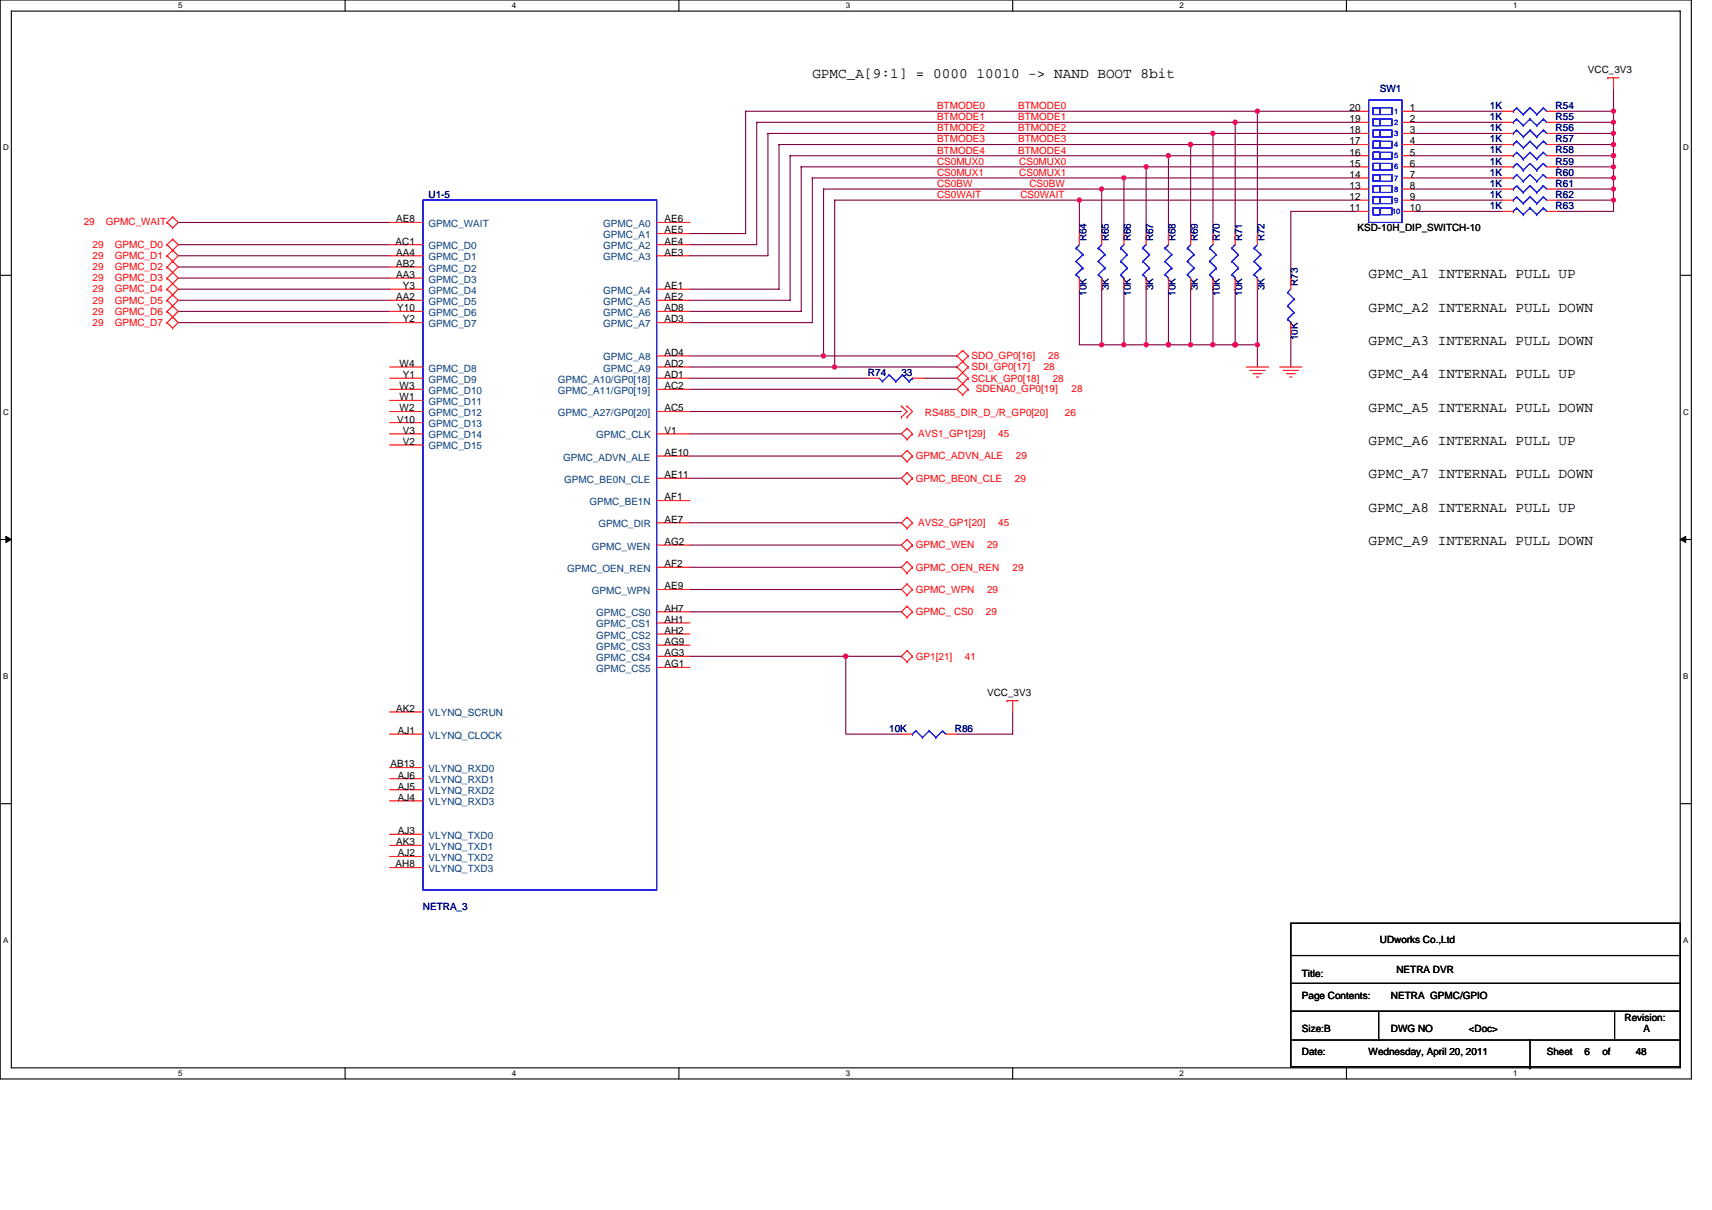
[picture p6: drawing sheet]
<svg xmlns="http://www.w3.org/2000/svg" width="297mm" height="210mm" viewBox="0 0 297 210" stroke-linecap="round" stroke-linejoin="round" font-family="sans-serif">
<path d="M0 0h293.5v187.2h-293.5zM2 1.9h289.5v183.4h-289.5z" fill="none" stroke="#000" stroke-width=".19"/>
<g fill="#fff">
<path d="M30.9 .2h.8v1.6h-.8z"/>
<path d="M30.9 185.5h.8v1.6h-.8z"/>
</g>
<path d="M59.9 0v1.9M59.9 185.3v1.9" fill="none" stroke="#000" stroke-width=".19"/>
<g fill="#fff">
<path d="M88.8 .2h.8v1.6h-.8z"/>
<path d="M88.8 185.5h.8v1.6h-.8z"/>
</g>
<path d="M117.8 0v1.9M117.8 185.3v1.9" fill="none" stroke="#000" stroke-width=".19"/>
<g fill="#fff">
<path d="M146.7 .2h.8v1.6h-.8z"/>
<path d="M146.7 185.5h.8v1.6h-.8z"/>
</g>
<path d="M175.7 0v1.9M175.7 185.3v1.9" fill="none" stroke="#000" stroke-width=".19"/>
<g fill="#fff">
<path d="M204.7 .2h.7v1.6h-.7z"/>
<path d="M204.7 185.5h.7v1.6h-.7z"/>
</g>
<path d="M233.6 0v1.9M233.6 185.3v1.9" fill="none" stroke="#000" stroke-width=".19"/>
<g fill="#fff">
<path d="M262.6 .2h.7v1.6h-.7z"/>
<path d="M262.6 185.5h.7v1.6h-.7z"/>
<path d="M.5 24.8h1v1.6h-1z"/>
<path d="M292 24.8h1v1.6h-1z"/>
<path d="M.5 70.7h1v1.5h-1z"/>
<path d="M292 70.7h1v1.5h-1z"/>
</g>
<path d="M0 47.8h2M291.5 47.8h2" fill="none" stroke="#000" stroke-width=".19"/>
<g fill="#fff">
<path d="M.5 116.5h.9v1.6h-.9z"/>
<path d="M292 116.5h.9v1.6h-.9z"/>
</g>
<path d="M0 93.6h2M291.5 93.6h2" fill="none" stroke="#000" stroke-width=".19"/>
<path d="M1 93.1l1 .5-1 .5zM291.5 93.6l1-.5v1z" fill="#000" stroke="#000" stroke-width=".17"/>
<g fill="#fff">
<path d="M.5 162.4h.9v1.5h-.9z"/>
<path d="M292 162.4h.9v1.5h-.9z"/>
</g>
<path d="M0 139.5h2M291.5 139.5h2M224 160.2h67.5v24.9h-67.5zM224 165.8h67.5M224 175.5h.1M224 175.5h67.5M224.2 170.6h67.3M239.2 175.5v5M280.1 175.5v5M224.2 180.5h67.3M265.5 185.3h.1M265.5 180.5v4.8" fill="none" stroke="#000" stroke-width=".19"/>
<g fill="none" stroke="#800040" stroke-width=".19">
<path d="M129.4 19.3h.1M129.4 19.3v21.2h-9.7M129.4 19.3h106.1M218.2 19.3h.1M218.2 19.3v21.2M245.2 19.3h15.4M270.3 19.3h9.6M279.9 19.3h.1M279.9 15.4v3.9M279.9 19.3v9.7M30.9 38.6h36.7M131.3 21.2h.1"/>
<path d="M131.3 21.2v21.3h-11.6M131.3 21.2h83M133.2 23.2h.1M133.2 23.2v21.2h-13.5M133.2 23.2h102.3M135.2 25.1h.1M135.2 25.1v25.1h-15.5M135.2 25.1h100.3M137.1 27h.1M137.1 27v25.1h-17.4M137.1 27h65.6M139 29h.1"/>
<path d="M139 29v25h-19.3M139 29h96.5M140.9 30.9h.1M140.9 30.9v25.1h-21.2M140.9 30.9h54.1M142.9 32.8h.1M142.9 32.8v29M142.9 32.8h48.3M144.8 34.7h.1M144.8 34.7v29M144.8 34.7h90.7M187.3 34.7v5.8"/>
<path d="M187.3 34.7h.1M191.2 32.8h44.3M191.2 32.8h.1M191.2 32.8v7.7M195 30.9h40.5M195 30.9h.1M195 30.9v9.6M198.9 29h.1M198.9 29v11.5M202.7 27h.1M202.7 27h32.8M202.7 27v13.5"/>
<path d="M206.6 25.1v15.4M206.6 25.1h.1M210.5 23.2v17.3M210.5 23.2h.1M214.3 21.2h21.2M214.3 21.2h.1M214.3 21.2v19.3M235.5 36.7h-11.5v11.6M245.2 21.2h15.4M245.2 23.2h15.4M245.2 29h15.4M245.2 30.9h15.4"/>
<path d="M245.2 32.8h15.4M245.2 25.1h15.4M245.2 27h15.4M245.2 34.7h15.4M245.2 36.7h15.4M270.3 34.7h9.6M270.3 23.2h9.6M270.3 21.2h9.6M270.3 32.8h9.6M270.3 30.9h9.6M270.3 29h.1M270.3 27h9.6"/>
<path d="M270.3 25.1h9.6M270.3 29h9.6M279.9 32.8h.1M279.9 23.2h.1M279.9 25.1h.1M279.9 29v1.9M279.9 30.9h.1M279.9 27h.1M279.9 21.2h.1M279.9 34.7v2h-9.6M279.9 30.9v3.8M30.9 42.5h36.7"/>
<path d="M30.9 44.4h36.7M30.9 46.3h36.7M30.9 48.3h36.7M30.9 50.2h36.7M30.9 52.1h36.7M30.9 54h36.7M30.9 56h36.7M187.3 50.2v9.6h3.9M191.2 50.2h.1M191.2 59.8h3.8M191.2 50.2v9.6M195 50.2v9.6"/>
<path d="M195 59.8h.1M195 59.8h3.9M198.9 50.2v9.6M198.9 59.8h3.8M202.7 50.2h.1M202.7 59.8h.1M202.7 59.8h3.9M202.7 50.2v9.6M206.6 50.2h.1M206.6 59.8h3.9M206.6 50.2v9.6M210.5 50.2h.1"/>
<path d="M210.5 59.8h.1M210.5 59.8h7.7M210.5 50.2v9.6M214.3 50.2h.1M214.3 59.8h.1M214.3 50.2v9.6M218.2 59.8h.1M218.2 50.2v9.6M218.2 59.8v3.9M224 57.9v5.8M119.7 71.4h36.7M119.7 79.1h36.7"/>
<path d="M119.7 61.8h23.2M119.7 63.7h25.1M119.7 65.6h30.9M119.7 67.6h46.3M119.7 75.3h36.7M142.9 61.8h23.1M144.8 63.7h21.2M160.2 65.6h5.8M166 63.7h.1M166 61.8h.1M119.7 83h36.7M119.7 94.6h36.7"/>
<path d="M119.7 98.4h36.7M119.7 90.7h36.7M119.7 106.2h36.7M119.7 102.3h36.7M119.7 113.9h27M146.7 113.9h.1M156.4 113.9h-9.7v13.5h9.7M156.4 113.9h.1M175.7 123.5v3.9h-9.7"/>
</g>
<g fill="#f0f" stroke="#f0f" stroke-width=".19">
<circle cx="279.9" cy="34.7" r=".38"/>
<circle cx="279.9" cy="32.8" r=".38"/>
<circle cx="187.3" cy="34.7" r=".38"/>
<circle cx="218.2" cy="19.3" r=".38"/>
<circle cx="214.3" cy="21.2" r=".37"/>
<circle cx="210.4" cy="23.1" r=".38"/>
<circle cx="279.9" cy="19.3" r=".38"/>
<circle cx="279.9" cy="23.1" r=".38"/>
<circle cx="206.6" cy="25.1" r=".38"/>
<circle cx="279.9" cy="25.1" r=".38"/>
<circle cx="198.9" cy="59.8" r=".38"/>
<circle cx="195" cy="59.8" r=".38"/>
<circle cx="214.3" cy="59.8" r=".37"/>
<circle cx="210.4" cy="59.8" r=".38"/>
<circle cx="202.7" cy="27" r=".38"/>
<circle cx="198.9" cy="28.9" r=".38"/>
<circle cx="279.9" cy="30.9" r=".38"/>
<circle cx="279.9" cy="28.9" r=".38"/>
<circle cx="218.2" cy="59.8" r=".38"/>
<circle cx="195" cy="30.9" r=".38"/>
<circle cx="191.1" cy="59.8" r=".38"/>
<circle cx="191.1" cy="32.8" r=".38"/>
<circle cx="202.7" cy="59.8" r=".38"/>
<circle cx="206.6" cy="59.8" r=".38"/>
<circle cx="279.9" cy="27" r=".38"/>
<circle cx="279.9" cy="21.2" r=".38"/>
<circle cx="144.8" cy="63.7" r=".38"/>
<circle cx="142.9" cy="61.8" r=".38"/>
<circle cx="146.7" cy="113.9" r=".38"/>
</g>
<g fill="none" stroke="#f00" stroke-width=".19">
<path d="M235.5 19.3h2M243.3 19.3h1.9M260.6 19.3h2M268.4 19.3h1.9M279 13.5h.1M279 13.5h1.9M279.9 13.5v1.9M29 38.6h.1M29 38.6l.9 1M29.9 37.6h.1M29.9 39.6h.1M29.9 37.6l1 1-1 1"/>
<path d="M29.9 37.6l-.9 1M67.6 38.6h5.8M113.9 38.6h5.8M235.5 21.2h2M235.5 23.2h2M235.5 25.1h2M235.5 27h2M235.5 29h2M235.5 30.9h2M235.5 32.8h2M235.5 34.7h2M235.5 36.7h2"/>
<path d="M243.3 21.2h1.9M243.3 23.2h1.9M243.3 25.1h1.9M243.3 27h1.9M243.3 29h1.9M243.3 30.9h1.9M243.3 32.8h1.9M243.3 34.7h1.9M243.3 36.7h1.9M260.6 21.2h2M260.6 23.2h2M260.6 25.1h2"/>
<path d="M260.6 27h2M260.6 29h2M260.6 30.9h2M260.6 32.8h2M260.6 34.7h2M260.6 36.7h2M268.4 21.2h1.9M268.4 23.2h1.9M268.4 25.1h1.9M268.4 27h1.9M268.4 29h1.9M268.4 30.9h1.9"/>
<path d="M268.4 32.8h1.9M268.4 34.7h1.9M268.4 36.7h1.9M29 42.5h.1M29 44.4h.1M29 46.3h.1M29 48.3h.1M29 50.2h.1M29 52.1h.1M29 54h.1M29 56h.1M29 42.5l.9 .9"/>
<path d="M29 44.4l.9 1M29 46.3l1.9 2-1 .9M29 48.3l1.9 1.9-1.9 1.9M29 50.2l.9 1M29 52.1l.9 1M29 54l.9 1M29 56l.9 .9M29.9 41.5h.1M29.9 43.4h.1M29.9 45.4h.1M29.9 47.3h.1M29.9 49.2h.1"/>
<path d="M29.9 51.2h.1M29.9 53.1h.1M29.9 55h.1M29.9 56.9h.1M29.9 41.5l1 1-1.9 1.9M29.9 41.5l-.9 1M29.9 43.4l1 1-1 1M29.9 45.4l1 .9-1 1M29.9 45.4l-.9 .9M29.9 47.3l-.9 1M29.9 49.2l-.9 1M29.9 51.2l1 .9-1.9 1.9"/>
<path d="M29.9 53.1l1 .9-1 1M29.9 55l1 1-1 .9M29.9 55l-.9 1M67.6 42.5h5.8M67.6 44.4h5.8M67.6 50.2h5.8M67.6 52.1h5.8M67.6 54h5.8M67.6 56h5.8M67.6 46.3h5.8M67.6 48.3h5.8M113.9 40.5h5.8"/>
<path d="M113.9 42.5h5.8M113.9 44.4h5.8M113.9 50.2h5.8M113.9 52.1h5.8M113.9 54h5.8M113.9 56h5.8M187.3 40.5v2M187.3 48.3v1.9M191.2 40.5v2M191.2 48.3v1.9M195 40.5v2M195 48.3v1.9"/>
<path d="M198.9 40.5v2M198.9 48.3v1.9M202.7 40.5v2M202.7 48.3v1.9M206.6 40.5v2M206.6 48.3v1.9M210.5 40.5v2M210.5 48.3v1.9M214.3 40.5v2M214.3 48.3v1.9M218.2 40.5v2M218.2 48.3v1.9"/>
<path d="M224 48.3v1.9M224 56v1.9M67.6 65.6h5.8M67.6 67.6h5.8M67.6 71.4h5.8M67.6 63.7h5.8M67.6 75.3h5.8M67.6 69.5h5.8M67.6 73.3h5.8M67.6 77.2h5.8M113.9 65.6h5.8M113.9 67.6h5.8"/>
<path d="M113.9 71.4h5.8M113.9 61.8h5.8M113.9 63.7h5.8M113.9 79.1h5.8M113.9 75.3h5.8M150.6 65.6h1.9M156.4 70.5h.1M156.4 72.4h.1M156.4 70.5l1 .9-1 1M157.4 78.2h.1M157.4 70.5h.1M157.4 72.4h.1"/>
<path d="M157.4 74.3h.1M157.4 76.2h.1M157.4 78.2l-1 .9 1 1M157.4 78.2l.9 .9M157.4 70.5l.9 .9-.9 1M157.4 74.3l-1 1 1 .9M157.4 74.3l.9 1M158.3 79.1h.1M158.3 75.3h.1M158.3 79.1l-.9 1M158.3 75.3l-.9 .9M158.3 65.6h1.9"/>
<path d="M167 64.7h.1M167 66.6h.1M167 60.8h.1M167 62.7h.1M167 68.5h.1M167 64.7l-1 .9 1 1M167 64.7l1 .9M167 60.8l-1 1 2 1.9M167 60.8l1 1M167 62.7l-1 1 1 1M167 66.6l1 1M168 65.6h.1"/>
<path d="M168 61.8h.1M168 63.7h.1M168 67.6h.1M168 67.6l-1 .9M168 65.6l-2 2 1 .9M168 61.8l-1 .9M168 63.7l-1 1M216.2 63.7h3.9M216.8 64.3h2.7M217.4 64.9h1.5M218 65.4h.4M222 63.7h3.9"/>
<path d="M222.6 64.3h2.7M223.2 64.9h1.5M223.8 65.4h.4M113.9 83h5.8M113.9 86.9h5.8M113.9 90.7h5.8M113.9 98.4h5.8M113.9 94.6h5.8M157.4 82h.1M157.4 84h.1M157.4 80.1h.1M157.4 93.6h.1"/>
<path d="M157.4 95.5h.1M157.4 97.5h.1M157.4 99.4h.1M157.4 89.8h.1M157.4 91.7h.1M157.4 82l-1 1 1 1M157.4 82l.9 1M157.4 93.6l-1 1 1 .9M157.4 93.6l.9 1M157.4 97.5l-1 .9 1 1M157.4 97.5l.9 .9M157.4 89.8l-1 .9 1 1"/>
<path d="M157.4 89.8l.9 .9M158.3 83h.1M158.3 94.6h.1M158.3 98.4h.1M158.3 90.7h.1M158.3 83l-.9 1M158.3 94.6l-.9 .9M158.3 98.4l-.9 1M158.3 90.7l-.9 1M113.9 106.2h5.8M113.9 108.1h5.8M113.9 110h5.8"/>
<path d="M113.9 112h5.8M113.9 113.9h5.8M113.9 115.8h5.8M113.9 102.3h5.8M157.4 105.2h.1M157.4 107.1h.1M157.4 101.3h.1M157.4 103.3h.1M157.4 112.9h.1M157.4 114.9h.1M157.4 105.2l-1 1 1 .9M157.4 105.2l.9 1"/>
<path d="M157.4 101.3l-1 1 1 1M157.4 101.3l.9 1M157.4 112.9l-1 1 1 1M157.4 112.9l.9 1M158.3 106.2h.1M158.3 102.3h.1M158.3 113.9h.1M158.3 106.2l-.9 .9M158.3 102.3l-.9 1M158.3 113.9l-.9 1M67.6 127.4h5.8M67.6 133.2h5.8"/>
<path d="M67.6 135.1h5.8M67.6 137.1h5.8M67.6 139h5.8M67.6 123.5h5.8M156.4 127.4h1.9M164.1 127.4h1.9M174.7 121.6h.1M174.7 121.6h2M175.7 121.6v1.9M67.6 144.8h5.8M67.6 146.7h5.8M67.6 148.6h5.8"/>
<path d="M67.6 150.6h5.8"/>
</g>
<g fill="none" stroke="#00f" stroke-width=".19">
<path d="M237.5 17.4h5.8v21.2h-5.8zM238.2 18.7h3.3v1.2h-3.3zM238.2 18.7h1.2v1.2h-1.2zM262.6 19.3h.1M263.1 18.7h.1M263.1 18.7l1.2 1.2M263.1 18.7l-.5 .6M264.3 19.9h.1M265.5 18.7h.1M265.5 18.7l1.1 1.2M265.5 18.7l-1.2 1.2M266.6 19.9h.1"/>
<path d="M267.8 18.7h.1M267.8 18.7l.6 .6M267.8 18.7l-1.2 1.2M73.4 34.7h40.5v119.7h-40.5zM238.2 32.2h3.3v1.2h-3.3zM238.2 32.2h1.2v1.2h-1.2zM238.2 30.3h3.3v1.2h-3.3zM238.2 30.3h1.2v1.2h-1.2zM238.2 28.4h3.3v1.1h-3.3zM238.2 28.4h1.2v1.1h-1.2zM238.2 26.4h3.3v1.2h-3.3zM238.2 26.4h1.2v1.2h-1.2z"/>
<path d="M238.2 24.5h3.3v1.2h-3.3zM238.2 24.5h1.2v1.2h-1.2zM238.2 22.6h3.3v1.1h-3.3zM238.2 22.6h1.2v1.1h-1.2zM238.2 20.7h3.3v1.1h-3.3zM238.2 20.7h1.2v1.1h-1.2zM238.2 34.2h1.2v1.1h-1.2zM238.2 34.2h3.3v1.1h-3.3zM238.2 36.1h1.2v1.2h-1.2zM238.2 36.1h3.3v1.2h-3.3zM262.6 29h.1M262.6 21.2h.1"/>
<path d="M262.6 34.7h.1M262.6 32.8h.1M262.6 36.7h.1M262.6 23.2h.1M262.6 30.9h.1M262.6 27h.1M262.6 25.1h.1M263.1 28.4h.1M263.1 20.7h.1M263.1 34.2h.1M263.1 32.2h.1M263.1 36.1h.1"/>
<path d="M263.1 22.6h.1M263.1 30.3h.1M263.1 26.4h.1M263.1 24.5h.1M263.1 28.4l1.2 1.1M263.1 28.4l-.5 .6M263.1 20.7l1.2 1.1M263.1 20.7l-.5 .5M263.1 34.2l1.2 1.1M263.1 34.2l-.5 .5M263.1 32.2l1.2 1.2M263.1 32.2l-.5 .6"/>
<path d="M263.1 36.1l1.2 1.2M263.1 36.1l-.5 .6M263.1 22.6l1.2 1.1M263.1 22.6l-.5 .6M263.1 30.3l1.2 1.2M263.1 30.3l-.5 .6M263.1 26.4l1.2 1.2M263.1 26.4l-.5 .6M263.1 24.5l1.2 1.2M263.1 24.5l-.5 .6M264.3 29.5h.1M264.3 21.8h.1"/>
<path d="M264.3 35.3h.1M264.3 33.4h.1M264.3 37.3h.1M264.3 23.7h.1M264.3 31.5h.1M264.3 27.6h.1M264.3 25.7h.1M265.5 28.4h.1M265.5 20.7h.1M265.5 34.2h.1M265.5 32.2h.1M265.5 36.1h.1"/>
<path d="M265.5 22.6h.1M265.5 30.3h.1M265.5 26.4h.1M265.5 24.5h.1M265.5 28.4l1.1 1.1M265.5 28.4l-1.2 1.1M265.5 20.7l1.1 1.1M265.5 20.7l-1.2 1.1M265.5 34.2l1.1 1.1M265.5 34.2l-1.2 1.1M265.5 32.2l1.1 1.2M265.5 32.2l-1.2 1.2"/>
<path d="M265.5 36.1l1.1 1.2M265.5 36.1l-1.2 1.2M265.5 22.6l1.1 1.1M265.5 22.6l-1.2 1.1M265.5 30.3l1.1 1.2M265.5 30.3l-1.2 1.2M265.5 26.4l1.1 1.2M265.5 26.4l-1.2 1.2M265.5 24.5l1.1 1.2M265.5 24.5l-1.2 1.2M266.6 29.5h.1M266.6 21.8h.1"/>
<path d="M266.6 35.3h.1M266.6 33.4h.1M266.6 37.3h.1M266.6 23.7h.1M266.6 31.5h.1M266.6 27.6h.1M266.6 25.7h.1M267.8 28.4h.1M267.8 20.7h.1M267.8 34.2h.1M267.8 32.2h.1M267.8 36.1h.1"/>
<path d="M267.8 22.6h.1M267.8 30.3h.1M267.8 26.4h.1M267.8 24.5h.1M267.8 28.4l.6 .6M267.8 28.4l-1.2 1.1M267.8 20.7l.6 .5M267.8 20.7l-1.2 1.1M267.8 34.2l.6 .5M267.8 34.2l-1.2 1.1M267.8 32.2l.6 .6M267.8 32.2l-1.2 1.2"/>
<path d="M267.8 36.1l.6 .6M267.8 36.1l-1.2 1.2M267.8 22.6l.6 .6M267.8 22.6l-1.2 1.1M267.8 30.3l.6 .6M267.8 30.3l-1.2 1.2M267.8 26.4l.6 .6M267.8 26.4l-1.2 1.2M267.8 24.5l.6 .6M267.8 24.5l-1.2 1.2M186.7 43.1h.1M186.7 45.4h.1"/>
<path d="M186.7 47.7h.1M186.7 43.1l1.2 1.1M186.7 45.4l1.2 1.1M186.7 47.7l.6 .6M187.3 48.3h.1M187.3 42.5l-.6 .6M187.9 44.2h.1M187.9 46.5h.1M187.9 44.2l-1.2 1.2M187.9 46.5l-1.2 1.2M190.6 43.1h.1M190.6 45.4h.1"/>
<path d="M190.6 47.7h.1M190.6 43.1l1.1 1.1M190.6 45.4l1.1 1.1M190.6 47.7l.6 .6M191.2 48.3h.1M191.2 42.5l-.6 .6M191.7 44.2h.1M191.7 46.5h.1M191.7 44.2l-1.1 1.2M191.7 46.5l-1.1 1.2M194.4 43.1h.1M194.4 45.4h.1"/>
<path d="M194.4 47.7h.1M194.4 43.1l1.2 1.1M194.4 45.4l1.2 1.1M194.4 47.7l.6 .6M195 48.3h.1M195 42.5l-.6 .6M195.6 44.2h.1M195.6 46.5h.1M195.6 44.2l-1.2 1.2M195.6 46.5l-1.2 1.2M198.3 43.1h.1M198.3 45.4h.1"/>
<path d="M198.3 47.7h.1M198.3 43.1l1.1 1.1M198.3 45.4l1.1 1.1M198.3 47.7l.6 .6M198.9 48.3h.1M198.9 42.5l-.6 .6M199.4 44.2h.1M199.4 46.5h.1M199.4 44.2l-1.1 1.2M199.4 46.5l-1.1 1.2M202.1 43.1h.1M202.1 45.4h.1"/>
<path d="M202.1 47.7h.1M202.1 43.1l1.2 1.1M202.1 45.4l1.2 1.1M202.1 47.7l.6 .6M202.7 48.3h.1M202.7 42.5l-.6 .6M203.3 44.2h.1M203.3 46.5h.1M203.3 44.2l-1.2 1.2M203.3 46.5l-1.2 1.2M206 43.1h.1M206 45.4h.1"/>
<path d="M206 47.7h.1M206 43.1l1.2 1.1M206 45.4l1.2 1.1M206 47.7l.6 .6M206.6 48.3h.1M206.6 42.5l-.6 .6M207.2 44.2h.1M207.2 46.5h.1M207.2 44.2l-1.2 1.2M207.2 46.5l-1.2 1.2M209.9 43.1h.1M209.9 45.4h.1"/>
<path d="M209.9 47.7h.1M209.9 43.1l1.1 1.1M209.9 45.4l1.1 1.1M209.9 47.7l.6 .6M210.5 48.3h.1M210.5 42.5l-.6 .6M211 44.2h.1M211 46.5h.1M211 44.2l-1.1 1.2M211 46.5l-1.1 1.2M213.7 43.1h.1M213.7 45.4h.1"/>
<path d="M213.7 47.7h.1M213.7 43.1l1.2 1.1M213.7 45.4l1.2 1.1M213.7 47.7l.6 .6M214.3 48.3h.1M214.3 42.5l-.6 .6M214.9 44.2h.1M214.9 46.5h.1M214.9 44.2l-1.2 1.2M214.9 46.5l-1.2 1.2M217.6 43.1h.1M217.6 45.4h.1"/>
<path d="M217.6 47.7h.1M217.6 43.1l1.2 1.1M217.6 45.4l1.2 1.1M217.6 47.7l.6 .6M218.2 48.3h.1M218.2 42.5l-.6 .6M218.8 44.2h.1M218.8 46.5h.1M218.8 44.2l-1.2 1.2M218.8 46.5l-1.2 1.2M223.4 50.8h.1M223.4 53.1h.1"/>
<path d="M223.4 55.4h.1M223.4 50.8l1.1 1.1M223.4 53.1l1.1 1.2M223.4 55.4l.6 .6M224 56h.1M224 50.2l-.6 .6M224.5 51.9h.1M224.5 54.3h.1M224.5 51.9l-1.1 1.2M224.5 54.3l-1.1 1.1M152.5 65.6l.6 .6M153.1 66.2h.1"/>
<path d="M154.3 65h.1M154.3 65l-1.2 1.2M154.3 65l1.1 1.2M155.4 66.2h.1M156.6 65h.1M156.6 65l-1.2 1.2M156.6 65l1.2 1.2M157.8 66.2h.1M158.3 65.6h.1M158.3 65.6l-.5 .6M158.3 127.4h.1M158.9 126.8h.1"/>
<path d="M158.9 126.8l1.2 1.2M158.9 126.8l-.6 .6M160.1 128h.1M161.2 126.8h.1M161.2 126.8l1.2 1.2M161.2 126.8l-1.1 1.2M162.4 128h.1M163.5 126.8h.1M163.5 126.8l.6 .6M163.5 126.8l-1.1 1.2"/>
</g>
<g font-size="2.5">
<text x="140.9" y="13.5">GPMC_A[9:1] = 0000 10010 -&gt; NAND BOOT 8bit</text>
<text x="237.5" y="48.3">GPMC_A1 INTERNAL PULL UP</text>
<text x="237.5" y="54.1">GPMC_A2 INTERNAL PULL DOWN</text>
<text x="237.5" y="59.9">GPMC_A3 INTERNAL PULL DOWN</text>
<text x="237.5" y="65.7">GPMC_A4 INTERNAL PULL UP</text>
<text x="237.5" y="71.5">GPMC_A5 INTERNAL PULL DOWN</text>
<text x="237.5" y="77.3">GPMC_A6 INTERNAL PULL UP</text>
<text x="237.5" y="83">GPMC_A7 INTERNAL PULL DOWN</text>
<text x="237.5" y="88.8">GPMC_A8 INTERNAL PULL UP</text>
<text x="237.5" y="94.6">GPMC_A9 INTERNAL PULL DOWN</text>
</g>
<g font-size="1.7" fill="#000080">
<text x="239.4" y="16">SW1</text>
<text x="258.5" y="18.9">1K</text>
<text x="258.5" y="20.8">1K</text>
<text x="258.5" y="22.8">1K</text>
<text x="269.9" y="18.9">R54</text>
<text x="269.9" y="20.8">R55</text>
<text x="269.9" y="22.8">R56</text>
<text x="258.5" y="28.6">1K</text>
<text x="258.5" y="26.6">1K</text>
<text x="258.5" y="24.7">1K</text>
<text x="269.9" y="28.6">R59</text>
<text x="269.9" y="26.6">R58</text>
<text x="269.9" y="24.7">R57</text>
<text x="74.4" y="34.4">U1-5</text>
<text x="258.5" y="34.4">1K</text>
<text x="258.5" y="32.4">1K</text>
<text x="258.5" y="30.5">1K</text>
<text x="269.9" y="34.4">R62</text>
<text x="269.9" y="32.4">R61</text>
<text x="269.9" y="30.5">R60</text>
<text x="188.5" y="41.9" transform="rotate(-90 188.5 41.9)">R64</text>
<text x="192.4" y="41.9" transform="rotate(-90 192.4 41.9)">R65</text>
<text x="196.2" y="41.9" transform="rotate(-90 196.2 41.9)">R66</text>
<text x="200.1" y="41.9" transform="rotate(-90 200.1 41.9)">R67</text>
<text x="204" y="41.9" transform="rotate(-90 204 41.9)">R68</text>
<text x="207.8" y="41.9" transform="rotate(-90 207.8 41.9)">R69</text>
<text x="211.7" y="41.9" transform="rotate(-90 211.7 41.9)">R70</text>
<text x="215.5" y="41.9" transform="rotate(-90 215.5 41.9)">R71</text>
<text x="219.4" y="41.9" transform="rotate(-90 219.4 41.9)">R72</text>
<text x="258.5" y="36.3">1K</text>
<text x="269.9" y="36.3">R63</text>
<text x="188.5" y="51.4" transform="rotate(-90 188.5 51.4)">10K</text>
<text x="192.4" y="50.4" transform="rotate(-90 192.4 50.4)">3K</text>
<text x="196.2" y="51.4" transform="rotate(-90 196.2 51.4)">10K</text>
<text x="200.1" y="50.4" transform="rotate(-90 200.1 50.4)">3K</text>
<text x="204" y="51.4" transform="rotate(-90 204 51.4)">10K</text>
<text x="207.8" y="50.4" transform="rotate(-90 207.8 50.4)">3K</text>
<text x="211.7" y="51.4" transform="rotate(-90 211.7 51.4)">10K</text>
<text x="215.5" y="51.4" transform="rotate(-90 215.5 51.4)">10K</text>
<text x="219.4" y="50.4" transform="rotate(-90 219.4 50.4)">3K</text>
<text x="225.2" y="49.6" transform="rotate(-90 225.2 49.6)">R73</text>
<text x="225.2" y="59.1" transform="rotate(-90 225.2 59.1)">10K</text>
<text x="150.6" y="65.2">R74</text>
<text x="156.4" y="65.2">33</text>
<text x="154.3" y="127">10K</text>
<text x="165.7" y="127">R86</text>
<text x="73.4" y="157.9">NETRA_3</text>
</g>
<g font-size="1.7">
<text x="275.5" y="12.7">VCC_3V3</text>
<text x="234.2" y="19.3">20</text>
<text x="234.2" y="21.2">19</text>
<text x="234.2" y="23.1">18</text>
<text x="244.6" y="19.3">1</text>
<text x="244.6" y="21.2">2</text>
<text x="244.6" y="23.1">3</text>
<text x="234.2" y="25.1">17</text>
<text x="234.2" y="27">16</text>
<text x="234.2" y="28.9">15</text>
<text x="244.6" y="25.1">4</text>
<text x="244.6" y="27">5</text>
<text x="244.6" y="28.9">6</text>
<text x="234.2" y="30.9">14</text>
<text x="234.2" y="32.8">13</text>
<text x="234.2" y="34.7">12</text>
<text x="244.6" y="30.9">7</text>
<text x="244.6" y="32.8">8</text>
<text x="244.6" y="34.7">9</text>
<text x="68.7" y="38.6">AE8</text>
<text x="115.3" y="38.6">AE6</text>
<text x="115.3" y="40.5">AE5</text>
<text x="234.2" y="36.7">11</text>
<text x="235.5" y="40.2">KSD-10H_DIP_SWITCH-10</text>
<text x="244.6" y="36.7">10</text>
<text x="68.6" y="42.4">AC1</text>
<text x="68.7" y="44.4">AA4</text>
<text x="68.7" y="46.3">AB2</text>
<text x="115.3" y="42.4">AE4</text>
<text x="115.3" y="44.4">AE3</text>
<text x="68.7" y="48.2">AA3</text>
<text x="68.7" y="52.1">AA2</text>
<text x="69.9" y="50.2">Y3</text>
<text x="115.3" y="50.2">AE1</text>
<text x="115.3" y="52.1">AE2</text>
<text x="68.9" y="54">Y10</text>
<text x="69.9" y="56">Y2</text>
<text x="115.3" y="54">AD8</text>
<text x="115.3" y="56">AD3</text>
<text x="69.3" y="63.7">W4</text>
<text x="69.9" y="65.6">Y1</text>
<text x="115.3" y="65.6">AD1</text>
<text x="115.3" y="61.7">AD4</text>
<text x="115.3" y="63.7">AD2</text>
<text x="69.3" y="67.5">W3</text>
<text x="69.3" y="69.5">W1</text>
<text x="69.3" y="71.4">W2</text>
<text x="115.3" y="67.5">AC2</text>
<text x="115.3" y="71.4">AC5</text>
<text x="68.9" y="73.3">V10</text>
<text x="69.9" y="75.3">V3</text>
<text x="69.9" y="77.2">V2</text>
<text x="115.3" y="75.3">V1</text>
<text x="115.3" y="79.1">AE10</text>
<text x="115.3" y="83">AE11</text>
<text x="115.3" y="86.8">AF1</text>
<text x="115.3" y="94.6">AG2</text>
<text x="115.3" y="90.7">AE7</text>
<text x="115.3" y="98.4">AF2</text>
<text x="115.3" y="102.3">AE9</text>
<text x="115.3" y="106.2">AH7</text>
<text x="115.3" y="108.1">AH1</text>
<text x="115.3" y="110">AH2</text>
<text x="115.3" y="111.9">AG9</text>
<text x="115.3" y="113.9">AG3</text>
<text x="115.3" y="115.8">AG1</text>
<text x="68.7" y="123.5">AK2</text>
<text x="171.3" y="120.8">VCC_3V3</text>
<text x="69" y="127.4">AJ1</text>
<text x="67.8" y="133.2">AB13</text>
<text x="69" y="135.1">AJ6</text>
<text x="69" y="137">AJ5</text>
<text x="69" y="139">AJ4</text>
<text x="68.7" y="146.7">AK3</text>
<text x="69" y="144.8">AJ3</text>
<text x="69" y="148.6">AJ2</text>
<text x="68.6" y="150.5">AH8</text>
<text x="239.4" y="163.7">UDworks Co.,Ltd</text>
<text x="225.9" y="169.5">Title:</text>
<text x="225.9" y="173.4">Page Contents:</text>
<text x="241.3" y="173.4">NETRA GPMC/GPIO</text>
<text x="242.3" y="168.9">NETRA DVR</text>
<text x="225.9" y="179.1">Size:B</text>
<text x="241.3" y="179.1">DWG NO</text>
<text x="254.8" y="179.1">&lt;Doc&gt;</text>
<text x="281.9" y="177.2">Revision:</text>
<text x="285.2" y="179.1">A</text>
<text x="225.9" y="183">Date:</text>
<text x="237.5" y="183">Wednesday, April 20, 2011</text>
<text x="268.4" y="183">Sheet</text>
<text x="274.9" y="183">6</text>
<text x="278" y="183">of</text>
<text x="283.8" y="183">48</text>
</g>
<g font-size="1.7" fill="#f00">
<text x="162.6" y="18.9">BTMODE0</text>
<text x="162.6" y="20.8">BTMODE1</text>
<text x="162.6" y="22.8">BTMODE2</text>
<text x="176.7" y="18.9">BTMODE0</text>
<text x="176.7" y="20.8">BTMODE1</text>
<text x="176.7" y="22.8">BTMODE2</text>
<text x="162.6" y="24.7">BTMODE3</text>
<text x="162.6" y="26.6">BTMODE4</text>
<text x="162.6" y="28.6">CS0MUX0</text>
<text x="176.7" y="24.7">BTMODE3</text>
<text x="176.7" y="26.6">BTMODE4</text>
<text x="176.8" y="28.6">CS0MUX0</text>
<text x="162.6" y="34.4">CS0WAIT</text>
<text x="162.6" y="32.4">CS0BW</text>
<text x="162.6" y="30.5">CS0MUX1</text>
<text x="176.8" y="30.5">CS0MUX1</text>
<text x="177.1" y="34.4">CS0WAIT</text>
<text x="178.6" y="32.4">CS0BW</text>
<text x="14.5" y="39">29</text>
<text x="18.4" y="39">GPMC_WAIT</text>
<text x="16.1" y="43.1">29</text>
<text x="16.1" y="45">29</text>
<text x="16.1" y="46.9">29</text>
<text x="19.9" y="43.1">GPMC_D0</text>
<text x="19.9" y="45">GPMC_D1</text>
<text x="19.9" y="46.9">GPMC_D2</text>
<text x="16.1" y="48.8">29</text>
<text x="16.1" y="50.8">29</text>
<text x="16.1" y="52.7">29</text>
<text x="19.9" y="48.8">GPMC_D3</text>
<text x="19.9" y="50.8">GPMC_D4</text>
<text x="19.9" y="52.7">GPMC_D5</text>
<text x="16.1" y="54.6">29</text>
<text x="16.1" y="56.6">29</text>
<text x="19.9" y="54.6">GPMC_D6</text>
<text x="19.9" y="56.6">GPMC_D7</text>
<text x="168.6" y="62.4">SDO_GP0[16]</text>
<text x="168.6" y="64.3">SDI_GP0[17]</text>
<text x="181.1" y="64.3">28</text>
<text x="181.9" y="62.4">28</text>
<text x="168.6" y="66.2">SCLK_GP0[18]</text>
<text x="169.3" y="67.9">SDENA0_GP0[19]</text>
<text x="182.6" y="66.2">28</text>
<text x="185.9" y="67.9">28</text>
<text x="159.3" y="75.9">AVS1_GP1[29]</text>
<text x="160.5" y="72.2">RS485_DIR_D_/R_GP0[20]</text>
<text x="173.2" y="75.9">45</text>
<text x="184.8" y="72.2">26</text>
<text x="158.9" y="83.6">GPMC_BE0N_CLE</text>
<text x="158.9" y="79.7">GPMC_ADVN_ALE</text>
<text x="176.1" y="83.6">29</text>
<text x="176.3" y="79.7">29</text>
<text x="158.9" y="95.2">GPMC_WEN</text>
<text x="159.3" y="91.3">AVS2_GP1[20]</text>
<text x="171.3" y="95.2">29</text>
<text x="173.2" y="91.3">45</text>
<text x="158.9" y="99">GPMC_OEN_REN</text>
<text x="175.7" y="99">29</text>
<text x="158.9" y="106.7">GPMC_ CS0</text>
<text x="158.9" y="102.9">GPMC_WPN</text>
<text x="171.1" y="106.7">29</text>
<text x="171.3" y="102.9">29</text>
<text x="158.9" y="114.5">GP1[21]</text>
<text x="167.4" y="114.5">41</text>
</g>
<g font-size="1.7" fill="#004080">
<text x="74.4" y="39.4">GPMC_WAIT</text>
<text x="104.7" y="39.4">GPMC_A0</text>
<text x="104.7" y="41.3">GPMC_A1</text>
<text x="74.4" y="43.2">GPMC_D0</text>
<text x="74.4" y="45.2">GPMC_D1</text>
<text x="74.4" y="47.1">GPMC_D2</text>
<text x="104.7" y="43.2">GPMC_A2</text>
<text x="104.7" y="45.2">GPMC_A3</text>
<text x="74.4" y="49">GPMC_D3</text>
<text x="74.4" y="51">GPMC_D4</text>
<text x="74.4" y="52.9">GPMC_D5</text>
<text x="104.7" y="51">GPMC_A4</text>
<text x="104.7" y="52.9">GPMC_A5</text>
<text x="74.4" y="54.8">GPMC_D6</text>
<text x="74.4" y="56.8">GPMC_D7</text>
<text x="104.7" y="54.8">GPMC_A6</text>
<text x="104.7" y="56.8">GPMC_A7</text>
<text x="74.4" y="64.5">GPMC_D8</text>
<text x="104.7" y="62.5">GPMC_A8</text>
<text x="104.7" y="64.5">GPMC_A9</text>
<text x="74.4" y="68.3">GPMC_D10</text>
<text x="74.4" y="70.3">GPMC_D11</text>
<text x="74.4" y="66.4">GPMC_D9</text>
<text x="96.8" y="66.4">GPMC_A10/GP0[18]</text>
<text x="96.8" y="68.3">GPMC_A11/GP0[19]</text>
<text x="74.4" y="72.2">GPMC_D12</text>
<text x="74.4" y="74.1">GPMC_D13</text>
<text x="74.4" y="76.1">GPMC_D14</text>
<text x="74.4" y="78">GPMC_D15</text>
<text x="96.8" y="72.2">GPMC_A27/GP0[20]</text>
<text x="103.4" y="76.1">GPMC_CLK</text>
<text x="97.7" y="79.9">GPMC_ADVN_ALE</text>
<text x="97.9" y="83.8">GPMC_BE0N_CLE</text>
<text x="102.3" y="87.7">GPMC_BE1N</text>
<text x="102.7" y="95.4">GPMC_WEN</text>
<text x="103.8" y="91.5">GPMC_DIR</text>
<text x="98.4" y="99.2">GPMC_OEN_REN</text>
<text x="102.7" y="103.1">GPMC_WPN</text>
<text x="103.4" y="107">GPMC_CS0</text>
<text x="103.4" y="108.9">GPMC_CS1</text>
<text x="103.4" y="110.8">GPMC_CS2</text>
<text x="103.4" y="112.7">GPMC_CS3</text>
<text x="103.4" y="114.7">GPMC_CS4</text>
<text x="103.4" y="116.6">GPMC_CS5</text>
<text x="74.4" y="124.3">VLYNQ_SCRUN</text>
<text x="74.4" y="128.2">VLYNQ_CLOCK</text>
<text x="74.4" y="134">VLYNQ_RXD0</text>
<text x="74.4" y="135.9">VLYNQ_RXD1</text>
<text x="74.4" y="137.8">VLYNQ_RXD2</text>
<text x="74.4" y="139.8">VLYNQ_RXD3</text>
<text x="74.4" y="145.6">VLYNQ_TXD0</text>
<text x="74.4" y="147.5">VLYNQ_TXD1</text>
<text x="74.4" y="149.4">VLYNQ_TXD2</text>
<text x="74.4" y="151.3">VLYNQ_TXD3</text>
</g>
<g font-size="1.4">
<text x="30.9" y="1.5">5</text>
<text x="88.8" y="1.5">4</text>
<text x="146.7" y="1.5">3</text>
<text x="204.7" y="1.5">2</text>
<text x="262.6" y="1.5">1</text>
<text x=".5" y="26.1">D</text>
<text x="292" y="26.1">D</text>
<text x=".5" y="71.9">C</text>
<text x="292" y="71.9">C</text>
<text x=".5" y="117.8">B</text>
<text x="292" y="117.8">B</text>
<text x=".5" y="163.6">A</text>
<text x="292" y="163.6">A</text>
<text x="30.9" y="186.8">5</text>
<text x="88.8" y="186.8">4</text>
<text x="146.7" y="186.8">3</text>
<text x="204.7" y="186.8">2</text>
<text x="262.6" y="186.8">1</text>
</g>
<g font-size="1.3" fill="#00f">
<text x="241.9" y="19.7">1</text>
<text x="241.9" y="21.7">2</text>
<text x="241.9" y="23.6">3</text>
<text x="241.9" y="25.5">4</text>
<text x="241.9" y="27.5">5</text>
<text x="241.9" y="29.4">6</text>
<text x="241.9" y="31.3">7</text>
<text x="241.9" y="33.3">8</text>
<text x="241.9" y="35.2">9</text>
<text x="241.5" y="37.1">10</text>
</g>
</svg>
